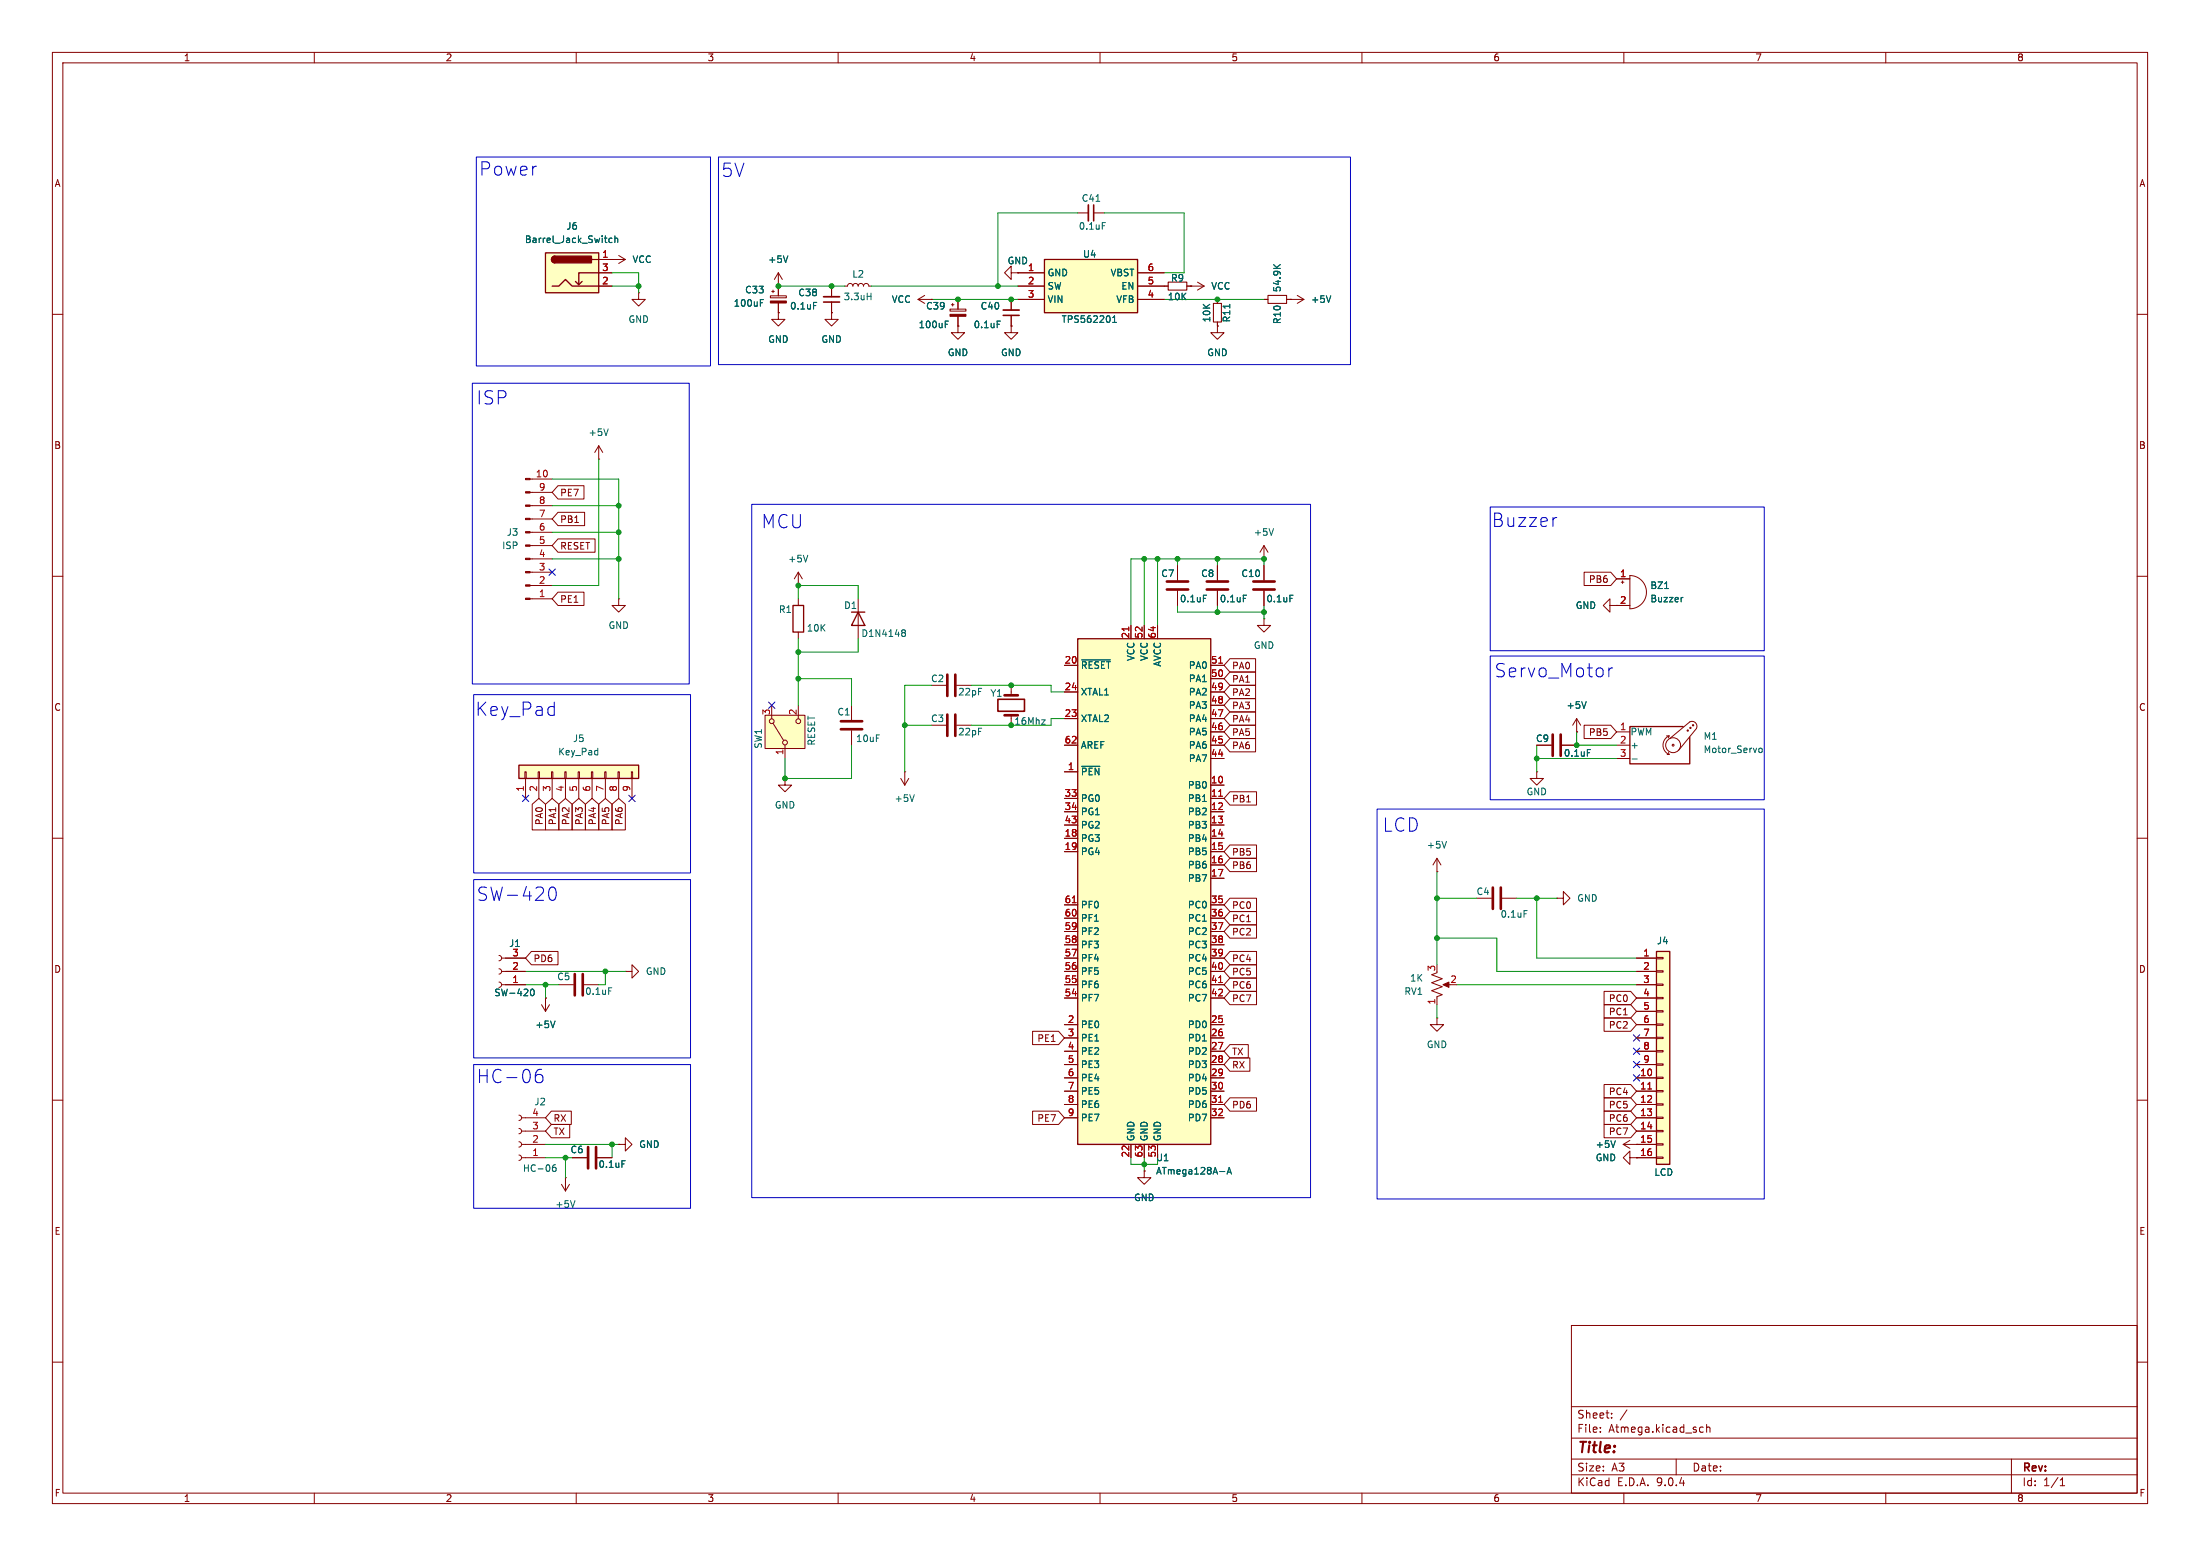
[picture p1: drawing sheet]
<svg xmlns="http://www.w3.org/2000/svg" width="420mm" height="297mm" viewBox="0 0 420 297" stroke-linecap="round" stroke-linejoin="round" font-family="sans-serif">
<g fill="none" stroke="#840000" stroke-width=".19">
<path d="M10 10h400v277h-400zM12 12h396v273h-396zM60 10v2M110 10v2M160 10v2M210 10v2M260 10v2M310 10v2M360 10v2M161.3 54.6h.5l.1-.3 .4-.2 .4 .2 .1 .3 .2-.3 .3-.2 .4 .2 .1 .3 .2-.3 .3-.2 .4 .2 .1 .3 .2-.3 .4-.2 .3 .2 .2 .3h.5M10 60h2M408 60h2"/>
<path d="M101.2 99.1h4.2M101.2 96.5h4.2M101.2 94h4.2M101.2 91.4h4.2M114.3 87.6h.1M114.3 85.1l-.8 1.3M114.3 85.1l.8 1.3M114.3 85.1v2.5M10 110h2M101.2 114.3h4.2M101.2 111.8h4.2M101.2 109.2h4.2"/>
<path d="M101.2 106.7h4.2M101.2 104.1h4.2M101.2 101.6h4.2M118.1 114.3v1.3h1.3l-1.3 1.2-1.3-1.2h1.3M118.1 114.3h.1M152.4 111.8h.1M152.4 109.2l-.8 1.3M152.4 109.2l.8 1.3M152.4 109.2v2.6M152.4 114.3v1.3M224.8 108v2.7M224.8 112.8v2.8"/>
<path d="M232.4 108v2.7M232.4 112.8v2.8M241.3 118.1v1.3h1.3l-1.3 1.3-1.3-1.3h1.3M241.3 118.1h.1M241.3 108v2.7M241.3 112.8v2.8M408 110h2M152.4 120.7v1.2M162.6 134.6v2.8M162.6 139.4v2.8M177.8 138.4h2.8M182.6 138.4h2.8"/>
<path d="M308.6 139.7h2.5M323.8 139.1a.94 .94 0 0 0-.1-1.1 .94 .94 0 0 0-1.1-.2l-3.8 3.2M323.8 139.1l-3.4 4.2M10 160h2M149.9 148.6v1.3h1.2l-1.2 1.2-1.3-1.2h1.3M149.9 148.6h.1M172 148.6l.7 1.3M172.7 147.3h.1M172.7 147.3v2.6M173.5 148.6l-.8 1.3M293.4 147.3v1.3h1.2l-1.2 1.3-1.3-1.3h1.3M293.4 147.3h.1"/>
<path d="M308.6 142.2h2.5M308.6 144.8h2.5M318.1 140.5h.5M318.3 144h.3M318.5 143.6l.1 .4M318.6 140.5a1.94 1.94 0 0 0-1.1 1.7 1.94 1.94 0 0 0 1.1 1.8M318.6 140.5l-.1 .3M408 160h2M95.2 187.5l.4 .1 .2 .4-.2 .3-.4 .2M95.2 184.9l.4 .2 .2 .3-.2 .4-.4 .1M95.2 182.4l.4 .1 .2 .4-.2 .3-.4 .2M95.8 188h4.5"/>
<path d="M95.8 185.4h4.5M95.8 182.9h4.5M103.4 191.8l.7 1.2M104.1 190.5h.1M104.1 190.5v2.5M104.9 191.8l-.8 1.2M106.7 188h2.8M111.5 188h2.8M10 210h2M118.1 218.4h1.3v-1.2l1.2 1.2-1.2 1.3v-1.3M118.1 218.4h.1M408 210h2"/>
<path d="M109.2 221h2.8M114 221h2.8M218.4 223.5v1.3h1.3l-1.3 1.3-1.2-1.3h1.2M218.4 223.5h.1M300 253h108v32h-108zM10 260h2M300 278.5h108M300 274.5h108M300 268.5h108M305.5 273.2v.2M305.5 272.5v.1M307.7 270.5v.2"/>
<path d="M307.7 269.8v.1M310.6 269.1l-1.3 1.9M320 278.5v3M324.7 272.4l.5 .1M325.2 273.3l-.5 .1M325.8 272.5l.2-.1 .4 .1v.9M325.8 271.9v1.5M384 278.5v6.5M408 260h2M60 285v2M110 285v2M160 285v2"/>
<path d="M210 285v2M260 285v2M300 281.5h108M310 285v2M360 285v2M393.3 283.6h.9M393.3 282.5l.4-.4v1.5"/>
<circle cx="322.2" cy="139.4" r=".13"/>
<circle cx="322.7" cy="138.9" r=".13"/>
<circle cx="323.2" cy="138.4" r=".13"/>
<circle cx="319.4" cy="142.2" r="1.42"/>
<circle cx="319.4" cy="142.2" r=".18"/>
</g>
<g fill="none" stroke="#006464" stroke-width=".19">
<path d="M165.6 56.6h.7M166.3 56v1.2M116.1 81.9l-.4 1.2M154.2 106l-.4 1.3M229.7 113.6h.6M237.4 113.6h.6M246.2 113.6h.6M174.5 151.7l-.4 1.3M311.6 144.9h.9M335.8 143.1l.2-.3 .3 .1 .1 .2-.1 .5-.3 .1-.2-.3M101.4 188.9l.2-.1a.68 .68 0 0 1 .4 .6 .68 .68 0 0 1-.4 .7l-.3-.5zM106 194.9l-.5 1.3"/>
<path d="M116.2 188.5h.6M118.7 221.6h.6"/>
</g>
<g fill="none" stroke="#840000" stroke-width=".51">
<path d="M222.8 112.5h4M222.8 111h4M230.4 112.5h4M230.4 111h4M239.3 112.5h4M239.3 111h4M160.5 137.7h4.1M160.5 139.2h4.1M180.8 136.4v4.1M182.4 136.4v4.1M109.7 185.9v4.1M111.3 185.9v4.1"/>
<path d="M112.3 218.9v4.1M113.8 218.9v4.1"/>
</g>
<g fill="#840000" stroke="#840000" stroke-width=".19">
<path d="M100.3 114.2h.9v.2h-.9z"/>
<path d="M100.3 111.6h.9v.3h-.9z"/>
<path d="M100.3 109.1h.9v.2h-.9z"/>
<path d="M100.3 106.6h.9v.2h-.9z"/>
<path d="M100.3 104h.9v.3h-.9z"/>
<path d="M100.3 101.5h.9v.2h-.9z"/>
<path d="M100.3 98.9h.9v.3h-.9z"/>
<path d="M100.3 96.4h.9v.2h-.9z"/>
<path d="M100.3 93.9h.9v.2h-.9z"/>
<path d="M100.3 91.3h.9v.3h-.9z"/>
</g>
<path d="M151.4 115.6h2v5.1h-2zM321.3 138.7h-10.2v7.1h11.5v-5.1" fill="none" stroke="#840000" stroke-width=".25"/>
<path d="M146 136.5h7.7v6.4h-7.7z" fill="#ffffc2"/>
<g fill="none" stroke="#840000" stroke-width=".19">
<path d="M193 57.2v2M227.3 54.6h.1M227.3 54.6h2.6M228.6 53.8l1.3 .8M229.9 54.6l-1.3 .8M182.9 62.2v1.3h1.2l-1.2 1.3-1.3-1.3h1.3M182.9 62.2h.1M193 60.2v2M163.8 114.3v7.6M308.6 110.5h2.5M308.6 115.6h2.5M309.5 111.1h.5"/>
<path d="M309.8 110.9v.5M311.1 109.9a3.2 3.2 0 0 1 3.2 3.1 3.2 3.2 0 0 1-3.2 3.2zM146 136.5h7.7v6.4h-7.7zM147.3 134.6v2.6M147.6 138l2 3.4M152.4 134.6v2.6M301 139.7h.1M301 137.2l-.8 1.2M301 137.2l.8 1.2M301 137.2v2.5M149.9 142.2v2.6M293.4 142.2h2.8"/>
<path d="M298.2 142.2h2.8"/>
<circle cx="147.3" cy="137.7" r=".46"/>
<circle cx="152.4" cy="137.7" r=".46"/>
<circle cx="149.9" cy="141.7" r=".46"/>
</g>
<path d="M162.6 116.8h2.5M163.8 116.8l1.3 2.6h-2.5z" fill="none" stroke="#840000" stroke-width=".25"/>
<path d="M190.4 61.3h.6M317.8 112.3h.7M321.3 114l-.2 .1M172.3 120.7l.1 .1M172.3 120.3l.3-.1 .2 .1 .1 .2-.3 .3M172.4 120.8h.2M172.4 120.8h-.1M172.6 120.8l.3 .2-.1 .4-.2 .1-.3-.1M302.8 133.9l-.4 1.3M303 143.1h.6" fill="none" stroke="#006464" stroke-width=".19"/>
<path d="M296.4 140.2v4.1M297.9 140.2v4.1" fill="none" stroke="#840000" stroke-width=".51"/>
<path d="M191.5 60.2h3.1" fill="none" stroke="#840000" stroke-width=".3"/>
<path d="M191.5 59.2h3.1" fill="none" stroke="#840000" stroke-width=".33"/>
<path d="M104.1 48.3h10.2v7.6h-10.2z" fill="#ffffc2"/>
<path d="M104.1 48.3h10.2v7.6h-10.2zM105.4 54.6h1.3l1.2-1.3 1.3 1.3h5.1M105.9 48.9a.64 .64 0 0 0-.6 .6 .64 .64 0 0 0 .6 .7M111.1 53.7l-.6 .7M113 49.5h1.3M114.3 52.1h-3.8v2.3l-.6-.7" fill="none" stroke="#840000" stroke-width=".25"/>
<g fill="#840000" stroke="#840000" stroke-width=".25">
<path d="M105.5 49.1l.4-.2v1.3a.63 .63 0 0 1-.6-.4 .63 .63 0 0 1 .2-.7z"/>
<path d="M105.9 48.9h7v1.3h-7z"/>
</g>
<g fill="none" stroke="#840000" stroke-width=".19">
<path d="M114.3 49.5h5.1M114.3 52.1h2.5M114.3 54.6h2.5M116.8 49.5h.1M118.1 48.8l1.3 .7M119.4 49.5l-1.3 .8M121.9 55.9v1.3h1.3l-1.3 1.2-1.3-1.2h1.3M121.9 55.9h.1M158.7 54.6v2M158.7 57.7v2M175.3 57.2l1.2 .7M175.3 57.2h2.5"/>
<path d="M176.5 56.4l-1.2 .8M177.8 57.2h.1M181.4 59h3v.4h-3zM181.6 58.2h.5M181.9 57.9v.5M182.9 57.2v1.8M193 52.1v-1.3l-1.2 1.3 1.2 1.2v-1.2h1.3M194.3 52.1h.1M205.7 40.6h2.1M208.8 40.6h2M182.9 60.4v1.8M193 62.2v1.3h1.3l-1.3 1.3-1.2-1.3h1.2"/>
<path d="M193 62.2h.1M307.3 115.6v-1.3l-1.2 1.3 1.2 1.2v-1.2h1.3M297.2 171.5h1.2v-1.3l1.3 1.3-1.3 1.2v-1.2M297.2 171.5h.1M309.9 218.4l1.2 .8M309.9 218.4h2.5M311.1 217.7l-1.2 .7M312.4 218.4h.1M311.1 221v-1.3l-1.2 1.3 1.2 1.2v-1.2h1.3M312.4 221h.1"/>
</g>
<path d="M209.2 38.4h.8M116.8 45.5h-.3l-.3 .2 .2 .5h.4M117.4 45.6l.2-.1h.3v.8M117.4 45v1.3M155.3 57.7h.6M210.4 42.5h.6M180.5 61.9h.4M180.5 61.3h.6M308.4 217.7l-.4 1.3" fill="none" stroke="#006464" stroke-width=".19"/>
<path d="M181.4 60h3v.4h-3z" fill="#840000" stroke="#840000" stroke-width=".19"/>
<path d="M208.8 39.1v3.1M157.2 57.7h3.1" fill="none" stroke="#840000" stroke-width=".3"/>
<path d="M207.8 39.1v3.1M157.2 56.6h3.1" fill="none" stroke="#840000" stroke-width=".33"/>
<path d="M316.2 181.6h2.6v40.6h-2.6z" fill="#ffffc2"/>
<path d="M316.2 181.6h2.6v40.6h-2.6z" fill="none" stroke="#840000" stroke-width=".25"/>
<g fill="none" stroke="#840000" stroke-width=".19">
<path d="M147.1 56.5h3v.3h-3zM147.3 55.6h.5M147.6 55.4v.5M148.6 54.6h.1M148.6 59.7v1.3h1.3l-1.3 1.2-1.3-1.2h1.3M148.6 59.7h.1M148.6 52.1l-.8 1.2M148.6 52.1l.8 1.2M148.6 52.1v4.4M148.6 57.8v1.9M158.7 59.7v1.3h1.3l-1.3 1.2-1.2-1.2h1.2M158.7 59.7h.1"/>
<path d="M222.2 54.6h.8M226.6 54.6h.7M241.3 57.2h.8M245.6 57.2h3.3M246.4 57.2h.1M247.6 56.4l1.3 .8M248.9 57.2l-1.3 .7M241.3 106.7h.1M241.3 104.1l-.8 1.3M241.3 104.1l.8 1.3M241.3 104.1v2.6M274.3 166.4h.1"/>
<path d="M274.3 163.8v2.6M274.3 163.8l-.7 1.3M274.3 163.8l.8 1.3M274.3 185.7l-1 .4 2 .7-2 .8 2 .7-2 .8 2 .8-1 .3v1.6M274.3 194.3v1.3h1.3l-1.3 1.3-1.3-1.3h1.3M274.3 194.3h.1M275.8 188h1.1M312.4 182.9h3.8M312.4 185.4h3.8M312.4 188h3.8M312.4 190.5h3.8M312.4 193h3.8"/>
<path d="M312.4 195.6h3.8M312.4 198.1h3.8M316.2 182.8h1.3v.2h-1.3zM316.2 185.3h1.3v.2h-1.3zM316.2 187.8h1.3v.3h-1.3zM316.2 190.4h1.3v.2h-1.3zM316.2 192.9h1.3v.3h-1.3zM316.2 195.5h1.3v.2h-1.3zM316.2 198h1.3v.2h-1.3zM312.4 200.7h3.8M312.4 203.2h3.8M312.4 205.7h3.8"/>
<path d="M312.4 208.3h3.8M312.4 210.8h3.8M312.4 213.4h3.8M312.4 215.9h3.8M312.4 218.4h3.8M316.2 200.5h1.3v.3h-1.3zM316.2 203.1h1.3v.2h-1.3zM316.2 205.6h1.3v.3h-1.3zM316.2 208.2h1.3v.2h-1.3zM316.2 210.7h1.3v.2h-1.3zM316.2 213.2h1.3v.3h-1.3zM316.2 215.8h1.3v.2h-1.3z"/>
<path d="M316.2 218.3h1.3v.3h-1.3zM312.4 221h3.8M316.2 220.9h1.3v.2h-1.3z"/>
</g>
<path d="M314.6 207.9h.7" fill="none" stroke="#a90000" stroke-width=".19"/>
<path d="M145.2 57.8h.4M145.2 57.2h.6M150.4 48.8l-.4 1.3M243.1 50.5l.8 .7M244.4 50.5l-.7 .6M254.1 56.5l-.5 1.2M243.1 100.9l-.4 1.3M276.1 160.6l-.4 1.3" fill="none" stroke="#006464" stroke-width=".19"/>
<g fill="#840000" stroke="#840000" stroke-width=".19">
<path d="M147.1 57.5h3v.3h-3z"/>
<path d="M275.5 188l1.1-.5v1z"/>
</g>
<path d="M223 53.8h3.6v1.6h-3.6zM242.1 56.4h3.5v1.5h-3.5z" fill="none" stroke="#840000" stroke-width=".2"/>
<path d="M199.4 49.5h17.8v10.2h-17.8z" fill="#ffffc2"/>
<path d="M199.4 49.5h17.8v10.2h-17.8z" fill="none" stroke="#840000" stroke-width=".25"/>
<g fill="none" stroke="#840000" stroke-width=".19">
<path d="M194.3 52.1h5.1M194.3 54.6h5.1M194.3 57.2h5.1M217.2 52.1h5M217.2 54.6h5M217.2 57.2h5M232.4 57.2v.7M232.4 62.2v1.3h1.3l-1.3 1.3-1.3-1.3h1.3M232.4 62.2h.1M232.4 61.5v.7M281.9 171.5h2.8M286.8 171.5h2.8"/>
<path d="M119.4 185.4h1.2v-1.2l1.3 1.2-1.3 1.3v-1.3M119.4 185.4h.1M99.1 217.9l.3 .2 .2 .3-.2 .4-.3 .1M99.1 215.4l.3 .1 .2 .4-.2 .4-.3 .1M99.1 212.9l.3 .1 .2 .4-.2 .3-.3 .2M99.6 218.4h4.5M99.6 215.9h4.5M99.6 213.4h4.5M99.1 220.5l.3 .1 .2 .4-.2 .3-.3 .2M99.6 221h4.5"/>
</g>
<path d="M234.8 58.1v.7M212.4 61.5h.7M212.4 60.6l.4-.3v1.2M290.9 173.8h.7M106.1 222.3l-.4 .1a.86 .86 0 0 0 0 1.2l.4-.1 .1-.5-.3-.2h-.2l-.2 .2" fill="none" stroke="#006464" stroke-width=".19"/>
<path d="M231.6 57.9h1.6v3.6h-1.6z" fill="none" stroke="#840000" stroke-width=".2"/>
<path d="M285 169.4v4.1M286.5 169.4v4.1" fill="none" stroke="#840000" stroke-width=".51"/>
<path d="M205.7 121.9h25.4v96.5h-25.4z" fill="#ffffc2"/>
<path d="M205.7 121.9h25.4v96.5h-25.4z" fill="none" stroke="#840000" stroke-width=".25"/>
<g fill="none" stroke="#840000" stroke-width=".19">
<path d="M215.9 119.4v2.5M218.4 119.4v2.5M221 119.4v2.5M177.8 130.8h2.8M182.6 130.8h2.8M193 130.8v1.9M193 136.5v1.9M203.2 127h2.5M203.2 132.1h2.5M203.2 137.2h2.5M231.1 127h2.6M231.1 132.1h2.6"/>
<path d="M231.1 137.2h2.6M231.1 129.5h2.6M231.1 134.6h2.6M231.1 139.7h2.6M203.2 142.2h2.5M203.2 147.3h2.5M203.2 152.4h2.5M203.2 154.9h2.5M203.2 157.5h2.5M231.1 142.2h2.6M231.1 152.4h2.6M231.1 154.9h2.6"/>
<path d="M231.1 157.5h2.6M231.1 144.8h2.6M231.1 149.9h2.6M203.2 160h2.5M203.2 162.6h2.5M203.2 172.7h2.5M203.2 175.3h2.5M203.2 177.8h2.5M231.1 160h2.6M231.1 162.6h2.6M231.1 172.7h2.6M231.1 175.3h2.6"/>
<path d="M231.1 177.8h2.6M231.1 165.1h2.6M231.1 167.6h2.6M203.2 180.3h2.5M203.2 182.9h2.5M203.2 185.4h2.5M203.2 188h2.5M203.2 190.5h2.5M203.2 195.6h2.5M203.2 198.1h2.5M231.1 180.3h2.6M231.1 182.9h2.6"/>
<path d="M231.1 185.4h2.6M231.1 188h2.6M231.1 190.5h2.6M231.1 195.6h2.6M231.1 198.1h2.6M203.2 200.7h2.5M203.2 203.2h2.5M203.2 205.7h2.5M203.2 208.3h2.5M203.2 210.8h2.5M203.2 213.4h2.5M215.9 218.4v2.6"/>
<path d="M218.4 218.4v2.6M221 218.4v2.6M231.1 200.7h2.6M231.1 203.2h2.6M231.1 205.7h2.6M231.1 208.3h2.6M231.1 210.8h2.6M231.1 213.4h2.6M107.2 226.1l.7 1.2M107.9 224.8h.1M107.9 224.8v2.5M108.7 226.1l-.8 1.2"/>
</g>
<path d="M198.9 137.4h.6l-.6 .8h.6M206.5 126h5.5M206.5 146.3h3.5M109.8 229.2l-.5 1.2M232.8 223.6h1M234.2 224.1l.5-1.3 .4 1.3M234.4 223.7h.6" fill="none" stroke="#006464" stroke-width=".19"/>
<path d="M215.5 119.7v.7M232.7 126.6h.7M232.7 152h.7M204.7 172.3h.7M232.7 187.5h.7M232.7 210.4h.7" fill="none" stroke="#a90000" stroke-width=".19"/>
<path d="M180.8 128.8v4M182.4 128.8v4M191.8 136.5h2.5M191.8 132.7h2.5" fill="none" stroke="#840000" stroke-width=".51"/>
<path d="M190.5 133.5h5.1v2.3h-5.1z" fill="none" stroke="#840000" stroke-width=".3"/>
<path d="M99.1 146.1h22.8v2.5h-22.8z" fill="#ffffc2"/>
<path d="M99.1 146.1h22.8v2.5h-22.8z" fill="none" stroke="#840000" stroke-width=".25"/>
<g fill="none" stroke="#840000" stroke-width=".19">
<path d="M114.3 54.6h2.5M114.3 52.1h2.5M114.3 49.5h2.5M116.8 49.5h.1M148.6 54.6h.1M148.6 59.7h.1M148.6 54.6v1.9M148.6 57.8v1.9M158.7 59.7h.1M158.7 54.6v2M158.7 57.7v2M177.8 57.2h.1"/>
<path d="M182.9 57.2v1.8M193 57.2v2M194.3 52.1h.1M194.3 54.6h5.1M194.3 57.2h5.1M194.3 52.1h5.1M217.2 54.6h5.8M217.2 57.2h5M217.2 52.1h5M226.6 54.6h.7M227.3 54.6h.1M232.4 57.2v.7"/>
<path d="M241.3 57.2h.8M245.6 57.2h.8M246.4 57.2h.1M182.9 62.2h.1M182.9 60.4v1.8M193 62.2h.1M193 60.2v2M232.4 62.2h.1M232.4 61.5v.7M106.5 92.7h5v2.6h-5l-1.1-1.3zM106.5 97.8h5.1v2.5h-5.1l-1.1-1.2zM106.5 113h5v2.6h-5l-1.1-1.3z"/>
<path d="M106.5 102.9h7.1v2.5h-7.1l-1.1-1.3zM215.9 119.4v2.5M218.4 119.4v2.5M221 119.4v2.5M224.8 108v2.7M224.8 112.8v2.8M232.4 108v2.7M232.4 112.8v2.8M241.3 108v2.7M241.3 112.8v2.8M302.4 109.2h5.1l1.1 1.3-1.1 1.3h-5.1zM308.6 110.5h2.5"/>
<path d="M308.6 115.6h2.5M203.2 127h2.5M203.2 132.1h2.5M203.2 137.2h2.5M231.1 127h2.6M231.1 132.1h2.6M231.1 137.2h2.6M231.1 129.5h2.6M231.1 134.6h2.6M231.1 139.7h2.6M234.8 125.7h4.9v2.6h-4.9l-1.1-1.3zM234.8 128.3h4.9v2.5h-4.9l-1.1-1.3z"/>
<path d="M234.8 130.8h4.9v2.6h-4.9l-1.1-1.3zM234.8 133.3h4.9v2.6h-4.9l-1.1-1.3zM234.8 135.9h4.9v2.5h-4.9l-1.1-1.2zM234.8 138.4h4.9v2.6h-4.9l-1.1-1.3zM301 139.7h.1M302.4 138.4h5.1l1.1 1.3-1.1 1.3h-5.1zM100.2 147.3h.3v1.3h-.3zM100.3 148.6v3.8M101.6 153.5l1.3-1.1 1.2 1.1v4.9h-2.5zM102.7 147.3h.3v1.3h-.3zM102.9 148.6v3.8M104.1 153.5l1.3-1.1 1.3 1.1v4.9h-2.6z"/>
<path d="M105.3 147.3h.2v1.3h-.2zM105.4 148.6v3.8M106.7 153.5l1.2-1.1 1.3 1.1v4.9h-2.5zM107.8 147.3h.3v1.3h-.3zM107.9 148.6v3.8M109.2 153.5l1.3-1.1 1.3 1.1v4.9h-2.6zM110.4 147.3h.2v1.3h-.2zM110.5 148.6v3.8M111.8 153.5l1.2-1.1 1.3 1.1v4.9h-2.5zM112.9 147.3h.3v1.3h-.3zM113 148.6v3.8M114.3 153.5l1.3-1.1 1.2 1.1v4.9h-2.5z"/>
<path d="M115.4 147.3h.3v1.3h-.3zM115.6 148.6v3.8M116.8 153.5l1.3-1.1 1.3 1.1v4.9h-2.6zM118 147.3h.2v1.3h-.2zM118.1 148.6v3.8M120.5 147.3h.3v1.3h-.3zM120.6 148.6v3.8M203.2 142.2h2.5M203.2 147.3h2.5M203.2 152.4h2.5M203.2 154.9h2.5M203.2 157.5h2.5"/>
<path d="M231.1 142.2h2.6M231.1 152.4h2.6M231.1 154.9h2.6M231.1 157.5h2.6M231.1 144.8h2.6M231.1 149.9h2.6M234.8 141h4.9v2.5h-4.9l-1.1-1.3zM234.8 151.1h5.1v2.6h-5.1l-1.1-1.3zM293.4 142.2h2.8M298.2 142.2h2.8M203.2 160h2.5M203.2 162.6h2.5"/>
<path d="M203.2 172.7h2.5M203.2 175.3h2.5M203.2 177.8h2.5M231.1 160h2.6M231.1 162.6h2.6M231.1 172.7h2.6M231.1 175.3h2.6M231.1 177.8h2.6M231.1 165.1h2.6M231.1 167.6h2.6M234.8 161.3h5.1v2.5h-5.1l-1.1-1.2zM234.8 163.8h5.1v2.6h-5.1l-1.1-1.3z"/>
<path d="M234.8 174h5.1v2.5h-5.1l-1.1-1.2zM234.8 171.4h5.1v2.6h-5.1l-1.1-1.3zM234.8 176.5h5.1v2.6h-5.1l-1.1-1.3zM96.5 188h3.8M96.5 185.4h3.8M96.5 182.9h3.8M101.4 181.6h5.1v2.6h-5.1l-1.1-1.3zM104.1 190.5h.1M197.1 196.8h5l1.1 1.3-1.1 1.3h-5zM203.2 188h2.5M203.2 185.4h2.5M203.2 182.9h2.5"/>
<path d="M203.2 180.3h2.5M203.2 190.5h2.5M203.2 195.6h2.5M203.2 198.1h2.5M231.1 188h2.6M231.1 185.4h2.6M231.1 182.9h2.6M231.1 180.3h2.6M231.1 190.5h2.6M231.1 195.6h2.6M231.1 198.1h2.6M234.8 186.7h5.1v2.5h-5.1l-1.1-1.2z"/>
<path d="M234.8 184.1h5.1v2.6h-5.1l-1.1-1.3zM234.8 181.6h5.1v2.6h-5.1l-1.1-1.3zM234.8 199.4h3.5v2.5h-3.5l-1.1-1.2zM234.8 189.2h5.1v2.6h-5.1l-1.1-1.3zM306.2 189.2h5.1l1.1 1.3-1.1 1.3h-5.1zM306.2 191.8h5.1l1.1 1.2-1.1 1.3h-5.1zM306.2 194.3h5.1l1.1 1.3-1.1 1.3h-5.1zM312.4 188h3.8M312.4 185.4h3.8M312.4 182.9h3.8M312.4 190.5h3.8M312.4 195.6h3.8"/>
<path d="M312.4 198.1h3.8M312.4 193h3.8M105.3 212.1h3.8v2.5h-3.8l-1.2-1.2zM105.3 214.6h3.5v2.6h-3.5l-1.2-1.3zM118.1 218.4h.1M197.1 212.1h5l1.1 1.3-1.1 1.2h-5zM203.2 200.7h2.5M203.2 203.2h2.5M203.2 205.7h2.5M203.2 208.3h2.5M203.2 210.8h2.5M203.2 213.4h2.5"/>
<path d="M215.9 218.4v2.6M218.4 218.4v2.6M221 218.4v2.6M231.1 200.7h2.6M231.1 203.2h2.6M231.1 205.7h2.6M231.1 208.3h2.6M231.1 210.8h2.6M231.1 213.4h2.6M234.8 201.9h3.8v2.6h-3.8l-1.1-1.3zM234.8 209.5h5.1v2.6h-5.1l-1.1-1.3zM306.2 207h5.1l1.1 1.3-1.1 1.3h-5.1z"/>
<path d="M306.2 214.6h5.1l1.1 1.3-1.1 1.3h-5.1zM306.2 209.5h5.1l1.1 1.3-1.1 1.3h-5.1zM306.2 212.1h5.1l1.1 1.3-1.1 1.2h-5.1zM312.4 218.4h.1M312.4 200.7h3.8M312.4 203.2h3.8M312.4 205.7h3.8M312.4 208.3h3.8M312.4 210.8h3.8M312.4 213.4h3.8M312.4 215.9h3.8M312.4 218.4h3.8"/>
<path d="M109.2 221h2.8M114 221h2.8M218.4 223.5h.1M312.4 221h.1M312.4 221h3.8"/>
</g>
<g fill="none" stroke="#009600" stroke-width=".19">
<path d="M116.8 52.1h5.1v3.8M116.8 54.6h5.1M148.6 54.6h12.7M166.4 54.6h27.9M177.8 57.2h16.5M205.7 40.6h-15.2v14M210.8 40.6h15.3v11.5h-3.9M222.2 57.2h19.1M105.4 91.4h12.7v22.9M105.4 96.5h12.7M114.3 87.6v24.2h-8.9M105.4 106.7h12.7"/>
<path d="M105.4 101.6h12.7M152.4 114.3v-2.5h11.4v2.5M218.4 106.7v12.7M221 106.7v12.7M224.8 115.6v1.2h16.5M224.8 106.7v1.3M232.4 106.7v1.3M232.4 115.6v1.2M241.3 108v-1.3h-25.4v12.7M241.3 115.6v2.5M152.4 121.9v12.7M152.4 129.5h10.2v5.1"/>
<path d="M163.8 121.9v2.6h-11.4M172.7 138.4h5.1M177.8 130.8h-5.1v16.5M185.4 130.8h15.3v1.3h2.5M203.2 137.2h-2.5v1.2h-15.3M301 139.7v2.5h7.6M162.6 142.2v6.4h-12.7v-3.8M293.4 142.2v5.1M293.4 144.8h15.2M274.3 179.1h11.4v6.3h26.7M274.3 166.4v17.8M274.3 171.5h7.6"/>
<path d="M289.6 171.5h7.6M293.4 171.5v11.4h19M100.3 185.4h19.1M100.3 188h6.4M104.1 188v2.5M115.6 185.4v2.6h-1.3M274.3 191.8v2.5M278.1 188h34.3M104.1 218.4h14M116.8 218.4v2.6M104.1 221h5.1M107.9 221v3.8"/>
<path d="M215.9 221v1.2h5.1M218.4 221v2.5"/>
</g>
<g fill="none" stroke="#000084" stroke-width=".19">
<path d="M104.8 108.6l1.2 1.2M106 108.6l-1.2 1.2M146.7 134l1.2 1.2M147.9 134l-1.2 1.2M99.7 151.8l1.2 1.2M100.9 151.8l-1.2 1.2M120 151.8l1.3 1.2M121.3 151.8l-1.3 1.2M311.8 197.5l1.2 1.2M313 197.5l-1.2 1.2M311.8 202.6l1.2 1.2M311.8 205.1l1.2 1.2"/>
<path d="M311.8 200.1l1.2 1.2M313 202.6l-1.2 1.2M313 205.1l-1.2 1.2M313 200.1l-1.2 1.2"/>
</g>
<g fill="none" stroke="#0000c2" stroke-width=".19">
<path d="M90.9 30h44.7v39.9h-44.7zM137.2 30h120.6v39.6h-120.6zM90.2 73.2h41.4v57.4h-41.4zM143.5 96.3h106.7v132.3h-106.7zM284.5 96.8h52.3v27.4h-52.3zM297 98.8h.2M90.4 132.6h41.4v34h-41.4zM284.5 125.2h52.3v27.5h-52.3zM307.1 127.5v1.7M307.9 127.5a.65 .65 0 0 0-.8 .5M262.9 154.4h73.9v74.5h-73.9zM90.4 167.9h41.4v34h-41.4z"/>
<path d="M104.7 170.3a.93 .93 0 0 1 .6-1 .65 .65 0 0 1 .8 .5 1.49 1.49 0 0 1-.5 2.1 .65 .65 0 0 1-.7-.5l-.2-.5M90.4 203.2h41.4v27.4h-41.4zM102.2 205.6l.5-.5h.5l.4 .5v.6l-.4 .5-.8-.2-.2-.3M103.4 204.1a1.01 1.01 0 0 0-1.2 1.1"/>
</g>
<g fill="none" stroke="#006464" stroke-width=".19">
<path d="M116.8 45.5h-.3l-.3 .2 .2 .5h.4M117.4 45.6l.2-.1h.3v.8M117.4 45v1.3M145.2 57.8h.4M145.2 57.2h.6M150.4 48.8l-.4 1.3M155.3 57.7h.6M234.8 58.1v.7M243.1 50.5l.8 .7M244.4 50.5l-.7 .6M254.1 56.5l-.5 1.2M180.5 61.3h.6"/>
<path d="M180.5 61.9h.4M190.4 61.3h.6M212.4 61.5h.7M212.4 60.6l.4-.3v1.2M229.7 113.6h.6M237.4 113.6h.6M246.2 113.6h.6M317.8 112.3h.7M321.3 114l-.2 .1M206.5 126h5.5M302.8 133.9l-.4 1.3M206.5 146.3h3.5"/>
<path d="M303 143.1h.6M101.4 188.9l.2-.1a.68 .68 0 0 1 .4 .6 .68 .68 0 0 1-.4 .7l-.3-.5zM106 194.9l-.5 1.3M308.4 217.7l-.4 1.3M118.7 221.6h.6M232.8 223.6h1M234.2 224.1l.5-1.3 .4 1.3M234.4 223.7h.6"/>
</g>
<path d="M215.5 119.7v.7M232.7 126.6h.7M232.7 152h.7M204.7 172.3h.7M232.7 187.5h.7M232.7 210.4h.7M314.6 207.9h.7" fill="none" stroke="#a90000" stroke-width=".19"/>
<g fill="#009600" stroke="#009600" stroke-width=".19">
<circle cx="172.7" cy="138.4" r=".46"/>
<circle cx="152.4" cy="111.8" r=".46"/>
<circle cx="152.4" cy="124.5" r=".46"/>
<circle cx="149.9" cy="148.6" r=".46"/>
<circle cx="152.4" cy="129.5" r=".46"/>
<circle cx="148.6" cy="54.6" r=".46"/>
<circle cx="158.7" cy="54.6" r=".46"/>
<circle cx="232.4" cy="57.2" r=".46"/>
<circle cx="193" cy="57.2" r=".46"/>
<circle cx="182.9" cy="57.2" r=".46"/>
<circle cx="190.5" cy="54.6" r=".46"/>
<circle cx="118.1" cy="106.7" r=".46"/>
<circle cx="118.1" cy="101.6" r=".46"/>
<circle cx="121.9" cy="54.6" r=".46"/>
<circle cx="118.1" cy="96.5" r=".46"/>
<circle cx="107.9" cy="221" r=".46"/>
<circle cx="116.8" cy="218.4" r=".46"/>
<circle cx="104.1" cy="188" r=".46"/>
<circle cx="115.6" cy="185.4" r=".46"/>
<circle cx="241.3" cy="116.8" r=".46"/>
<circle cx="232.4" cy="116.8" r=".46"/>
<circle cx="218.4" cy="106.7" r=".46"/>
<circle cx="193" cy="130.8" r=".46"/>
<circle cx="241.3" cy="106.7" r=".46"/>
<circle cx="224.8" cy="106.7" r=".46"/>
<circle cx="221" cy="106.7" r=".46"/>
<circle cx="232.4" cy="106.7" r=".46"/>
<circle cx="193" cy="138.4" r=".46"/>
<circle cx="218.4" cy="222.2" r=".46"/>
<circle cx="274.3" cy="179.1" r=".46"/>
<circle cx="293.4" cy="171.5" r=".46"/>
<circle cx="274.3" cy="171.5" r=".46"/>
<circle cx="293.4" cy="144.8" r=".46"/>
<circle cx="301" cy="142.2" r=".46"/>
</g>
<g font-size="3.5" fill="#0000c2">
<text x="91.4" y="33.8">Power</text>
<text x="137.7" y="34">5V</text>
<text x="90.9" y="77.4">ISP</text>
<text x="145.3" y="101.1">MCU</text>
<text x="284.8" y="100.8">Buzzer</text>
<text x="285.3" y="129.5">Servo_Motor</text>
<text x="90.7" y="136.9">Key_Pad</text>
<text x="263.9" y="159">LCD</text>
<text x="91" y="172.2">SW-420</text>
<text x="91" y="207">HC-06</text>
</g>
<text font-size="2.8" fill="#840000" x="301" y="277.9">Title:</text>
<g font-size="2.1" fill="#840000">
<text x="301" y="273.7">File:</text>
<text x="301" y="271">Sheet:</text>
<text x="307.1" y="273.7">Atmega.kicad_sch</text>
<text x="301" y="281.1">Size:</text>
<text x="307.6" y="281.1">A3</text>
<text x="323" y="281.1">Date:</text>
<text x="386" y="281.3">Rev:</text>
<text x="301" y="283.9">KiCad</text>
<text x="308.7" y="283.9">E.D.A.</text>
<text x="316.3" y="283.9">9.0.4</text>
<text x="386" y="283.9">Id:</text>
<text x="390.1" y="283.9">1/1</text>
</g>
<g font-size="1.8" fill="#840000">
<text x="35" y="11.9">1</text>
<text x="85" y="11.9">2</text>
<text x="135" y="11.9">3</text>
<text x="185" y="11.9">4</text>
<text x="235" y="11.9">5</text>
<text x="285" y="11.9">6</text>
<text x="335" y="11.9">7</text>
<text x="385" y="11.9">8</text>
<text x="10.3" y="35.9">A</text>
<text x="408.3" y="35.9">A</text>
<text x="10.3" y="85.9">B</text>
<text x="408.2" y="85.9">B</text>
<text x="106.8" y="94.9">PE7</text>
<text x="106.8" y="100">PB1</text>
<text x="106.8" y="105.1">RESET</text>
<text x="303.2" y="111.4">PB6</text>
<text x="106.8" y="115.3">PE1</text>
<text x="235.1" y="128">PA0</text>
<text x="235.1" y="130.5">PA1</text>
<text x="10.3" y="135.9">C</text>
<text x="235.1" y="133">PA2</text>
<text x="235.1" y="135.6">PA3</text>
<text x="408.2" y="135.9">C</text>
<text x="235.1" y="143.2">PA6</text>
<text x="235.1" y="138.1">PA4</text>
<text x="235.1" y="140.7">PA5</text>
<text x="303.2" y="140.7">PB5</text>
<text x="235.1" y="153.4">PB1</text>
<text x="103.8" y="157.6" transform="rotate(-90 103.8 157.6)">PA0</text>
<text x="106.4" y="157.6" transform="rotate(-90 106.4 157.6)">PA1</text>
<text x="108.9" y="157.6" transform="rotate(-90 108.9 157.6)">PA2</text>
<text x="111.4" y="157.6" transform="rotate(-90 111.4 157.6)">PA3</text>
<text x="114" y="157.6" transform="rotate(-90 114 157.6)">PA4</text>
<text x="116.5" y="157.6" transform="rotate(-90 116.5 157.6)">PA5</text>
<text x="119.1" y="157.6" transform="rotate(-90 119.1 157.6)">PA6</text>
<text x="235.1" y="163.5">PB5</text>
<text x="235.1" y="166.1">PB6</text>
<text x="235.1" y="173.7">PC0</text>
<text x="235.1" y="176.2">PC1</text>
<text x="235.1" y="178.8">PC2</text>
<text x="10.3" y="185.9">D</text>
<text x="101.8" y="183.8">PD6</text>
<text x="235.1" y="183.8">PC4</text>
<text x="408.2" y="185.9">D</text>
<text x="235.1" y="188.9">PC6</text>
<text x="235.1" y="186.4">PC5</text>
<text x="235.1" y="191.5">PC7</text>
<text x="307" y="191.5">PC0</text>
<text x="307" y="194">PC1</text>
<text x="307" y="196.5">PC2</text>
<text x="197.9" y="199.1">PE1</text>
<text x="235.1" y="201.6">TX</text>
<text x="235.1" y="204.2">RX</text>
<text x="307" y="209.2">PC4</text>
<text x="105.6" y="214.3">RX</text>
<text x="197.9" y="214.3">PE7</text>
<text x="235.1" y="211.8">PD6</text>
<text x="307" y="211.8">PC5</text>
<text x="307" y="214.3">PC6</text>
<text x="105.6" y="216.9">TX</text>
<text x="307" y="216.9">PC7</text>
<text x="10.3" y="235.9">E</text>
<text x="408.3" y="235.9">E</text>
<text x="10.3" y="285.9">F</text>
<text x="35" y="286.9">1</text>
<text x="85" y="286.9">2</text>
<text x="135" y="286.9">3</text>
<text x="185" y="286.9">4</text>
<text x="235" y="286.9">5</text>
<text x="285" y="286.9">6</text>
<text x="335" y="286.9">7</text>
<text x="385" y="286.9">8</text>
<text x="408.3" y="285.9">F</text>
</g>
<g font-size="1.8" fill="#006464">
<text x="206.4" y="38.7">C41</text>
<text x="100.1" y="46.6">Barrel_Jack_Switch</text>
<text x="108" y="44">J6</text>
<text x="205.9" y="44">0.1uF</text>
<text x="120.7" y="50.4">VCC</text>
<text x="146.6" y="50.4">+5V</text>
<text x="162.6" y="53.2">L2</text>
<text x="192.3" y="50.6">GND</text>
<text x="199.9" y="52.9">GND</text>
<text x="206.7" y="49.4">U4</text>
<text x="211.9" y="52.9">VBST</text>
<text x="223.4" y="53.9">R9</text>
<text x="140" y="58.7">100uF</text>
<text x="142.1" y="56.2">C33</text>
<text x="150.7" y="59.3">0.1uF</text>
<text x="152.3" y="56.7">C38</text>
<text x="161" y="57.5">3.3uH</text>
<text x="170.1" y="58">VCC</text>
<text x="176.7" y="59.3">C39</text>
<text x="187.1" y="59.3">C40</text>
<text x="199.9" y="55.5">SW</text>
<text x="199.9" y="58">VIN</text>
<text x="213" y="58">VFB</text>
<text x="214" y="55.5">EN</text>
<text x="222.8" y="57.5">10K</text>
<text x="231.1" y="55.5">VCC</text>
<text x="244.7" y="55.9" transform="rotate(-90 244.7 55.9)">54.9K</text>
<text x="250.2" y="58">+5V</text>
<text x="119.9" y="61.8">GND</text>
<text x="146.6" y="65.6">GND</text>
<text x="156.7" y="65.6">GND</text>
<text x="175.3" y="62.8">100uF</text>
<text x="185.8" y="62.8">0.1uF</text>
<text x="202.6" y="61.8">TPS562201</text>
<text x="231.2" y="61.6" transform="rotate(-90 231.2 61.6)">10K</text>
<text x="235.1" y="61.6" transform="rotate(-90 235.1 61.6)">R11</text>
<text x="244.7" y="62" transform="rotate(-90 244.7 62)">R10</text>
<text x="180.8" y="68.2">GND</text>
<text x="191" y="68.2">GND</text>
<text x="230.4" y="68.2">GND</text>
<text x="112.3" y="83.4">+5V</text>
<text x="95.8" y="105">ISP</text>
<text x="96.7" y="102.5">J3</text>
<text x="150.4" y="107.5">+5V</text>
<text x="239.3" y="102.5">+5V</text>
<text x="221.6" y="110.3">C7</text>
<text x="229.2" y="110.3">C8</text>
<text x="236.9" y="110.3">C10</text>
<text x="315" y="112.6">BZ1</text>
<text x="148.6" y="117.2">R1</text>
<text x="161" y="116.4">D1</text>
<text x="225.2" y="115.2">0.1uF</text>
<text x="232.8" y="115.2">0.1uF</text>
<text x="241.7" y="115.2">0.1uF</text>
<text x="300.7" y="116.4">GND</text>
<text x="315" y="115.2">Buzzer</text>
<text x="116.1" y="120.2">GND</text>
<text x="153.9" y="120.8">10K</text>
<text x="164.3" y="121.8">D1N4148</text>
<text x="239.3" y="124.1">GND</text>
<text x="177.6" y="130.4">C2</text>
<text x="206.2" y="127.9">~{RESET}</text>
<text x="216.8" y="126.3" transform="rotate(-90 216.8 126.3)">VCC</text>
<text x="219.3" y="126.3" transform="rotate(-90 219.3 126.3)">VCC</text>
<text x="221.8" y="127.3" transform="rotate(-90 221.8 127.3)">AVCC</text>
<text x="226.9" y="127.9">PA0</text>
<text x="226.9" y="130.4">PA1</text>
<text x="159.8" y="136.8">C1</text>
<text x="182.8" y="132.9">22pF</text>
<text x="189" y="133.2">Y1</text>
<text x="206.2" y="132.9">XTAL1</text>
<text x="226.9" y="132.9">PA2</text>
<text x="226.9" y="135.5">PA3</text>
<text x="299" y="135.5">+5V</text>
<text x="109.3" y="141.8">J5</text>
<text x="145.6" y="143" transform="rotate(-90 145.6 143)">SW1</text>
<text x="155.8" y="142.4" transform="rotate(-90 155.8 142.4)">RESET</text>
<text x="163.3" y="141.8">10uF</text>
<text x="177.6" y="138">C3</text>
<text x="182.8" y="140.6">22pF</text>
<text x="193.6" y="138.5">16Mhz</text>
<text x="206.2" y="138">XTAL2</text>
<text x="206.2" y="143.1">AREF</text>
<text x="226.9" y="138">PA4</text>
<text x="226.9" y="140.6">PA5</text>
<text x="226.9" y="143.1">PA6</text>
<text x="293.1" y="141.8">C9</text>
<text x="311.2" y="140.6">PWM</text>
<text x="311.2" y="143.1">+</text>
<text x="325.1" y="141.4">M1</text>
<text x="325.1" y="143.9">Motor_Servo</text>
<text x="106.5" y="144.4">Key_Pad</text>
<text x="206.2" y="148.2">~{PEN}</text>
<text x="226.9" y="145.6">PA7</text>
<text x="298.5" y="144.6">0.1uF</text>
<text x="147.8" y="154.5">GND</text>
<text x="170.7" y="153.3">+5V</text>
<text x="206.2" y="153.3">PG0</text>
<text x="206.2" y="155.8">PG1</text>
<text x="226.7" y="150.7">PB0</text>
<text x="226.7" y="153.3">PB1</text>
<text x="226.7" y="155.8">PB2</text>
<text x="291.3" y="152">GND</text>
<text x="206.2" y="158.3">PG2</text>
<text x="206.2" y="160.9">PG3</text>
<text x="226.7" y="158.3">PB3</text>
<text x="226.7" y="160.9">PB4</text>
<text x="206.2" y="163.4">PG4</text>
<text x="226.7" y="163.4">PB5</text>
<text x="226.7" y="166">PB6</text>
<text x="272.3" y="162.2">+5V</text>
<text x="206.2" y="173.6">PF0</text>
<text x="226.7" y="168.5">PB7</text>
<text x="226.7" y="173.6">PC0</text>
<text x="281.8" y="171">C4</text>
<text x="301" y="172.3">GND</text>
<text x="206.2" y="176.1">PF1</text>
<text x="206.2" y="178.7">PF2</text>
<text x="226.7" y="176.1">PC1</text>
<text x="226.7" y="178.7">PC2</text>
<text x="286.4" y="175.4">0.1uF</text>
<text x="97.1" y="180.9">J1</text>
<text x="206.2" y="181.2">PF3</text>
<text x="206.2" y="183.7">PF4</text>
<text x="226.7" y="181.2">PC3</text>
<text x="226.7" y="183.7">PC4</text>
<text x="316.2" y="180.4">J4</text>
<text x="94.3" y="190.3">SW-420</text>
<text x="106.3" y="187.3">C5</text>
<text x="111.6" y="190.1">0.1uF</text>
<text x="123.2" y="186.3">GND</text>
<text x="206.2" y="186.3">PF5</text>
<text x="206.2" y="188.8">PF6</text>
<text x="206.2" y="191.4">PF7</text>
<text x="226.7" y="186.3">PC5</text>
<text x="226.7" y="188.8">PC6</text>
<text x="226.7" y="191.4">PC7</text>
<text x="268" y="190.1">RV1</text>
<text x="269.1" y="187.6">1K</text>
<text x="102.1" y="196.4">+5V</text>
<text x="206.2" y="196.4">PE0</text>
<text x="226.7" y="196.4">PD0</text>
<text x="206.2" y="199">PE1</text>
<text x="206.2" y="201.5">PE2</text>
<text x="226.7" y="199">PD1</text>
<text x="226.7" y="201.5">PD2</text>
<text x="272.3" y="200.3">GND</text>
<text x="206.2" y="204.1">PE3</text>
<text x="206.2" y="206.6">PE4</text>
<text x="206.2" y="209.1">PE5</text>
<text x="226.7" y="204.1">PD3</text>
<text x="226.7" y="206.6">PD4</text>
<text x="226.7" y="209.1">PD5</text>
<text x="101.9" y="211.2">J2</text>
<text x="206.2" y="211.7">PE6</text>
<text x="206.2" y="214.2">PE7</text>
<text x="226.7" y="211.7">PD6</text>
<text x="226.7" y="214.2">PD7</text>
<text x="108.8" y="220.3">C6</text>
<text x="121.9" y="219.3">GND</text>
<text x="216.8" y="217.9" transform="rotate(-90 216.8 217.9)">GND</text>
<text x="219.3" y="217.9" transform="rotate(-90 219.3 217.9)">GND</text>
<text x="221.8" y="217.9" transform="rotate(-90 221.8 217.9)">GND</text>
<text x="304.5" y="219.3">+5V</text>
<text x="304.5" y="221.8">GND</text>
<text x="99.7" y="223.9">HC-06</text>
<text x="114.2" y="223.1">0.1uF</text>
<text x="220.6" y="224.4">ATmega128A-A</text>
<text x="315.7" y="224.6">LCD</text>
<text x="105.9" y="230.7">+5V</text>
<text x="216.4" y="229.5">GND</text>
</g>
<g font-size="1.8" fill="#a90000">
<text x="114.9" y="49.3">1</text>
<text x="114.9" y="51.8">3</text>
<text x="196.1" y="51.8">1</text>
<text x="219" y="51.8">6</text>
<text x="114.9" y="54.4">2</text>
<text x="196.1" y="54.4">2</text>
<text x="196.1" y="56.9">3</text>
<text x="219" y="54.4">5</text>
<text x="219" y="56.9">4</text>
<text x="102.2" y="91.2">10</text>
<text x="102.8" y="93.7">9</text>
<text x="102.8" y="101.3">6</text>
<text x="102.8" y="98.8">7</text>
<text x="102.8" y="96.3">8</text>
<text x="102.8" y="106.4">4</text>
<text x="102.8" y="103.9">5</text>
<text x="102.8" y="111.5">2</text>
<text x="102.8" y="109">3</text>
<text x="309.2" y="110.2">1</text>
<text x="102.8" y="114">1</text>
<text x="309.2" y="115.3">2</text>
<text x="215.6" y="122" transform="rotate(-90 215.6 122)">21</text>
<text x="218.2" y="122" transform="rotate(-90 218.2 122)">52</text>
<text x="220.7" y="122" transform="rotate(-90 220.7 122)">64</text>
<text x="203.2" y="126.7">20</text>
<text x="203.2" y="131.8">24</text>
<text x="231.1" y="126.7">51</text>
<text x="231.1" y="129.3">50</text>
<text x="231.1" y="131.8">49</text>
<text x="147.1" y="136.6" transform="rotate(-90 147.1 136.6)">3</text>
<text x="152.1" y="136.6" transform="rotate(-90 152.1 136.6)">2</text>
<text x="203.2" y="136.9">23</text>
<text x="231.1" y="134.4">48</text>
<text x="231.1" y="136.9">47</text>
<text x="203.2" y="142">62</text>
<text x="231.1" y="139.4">46</text>
<text x="231.1" y="142">45</text>
<text x="309.2" y="139.4">1</text>
<text x="309.2" y="142">2</text>
<text x="149.6" y="144.2" transform="rotate(-90 149.6 144.2)">1</text>
<text x="203.8" y="147.1">1</text>
<text x="231.1" y="144.5">44</text>
<text x="231.1" y="149.6">10</text>
<text x="309.2" y="144.5">3</text>
<text x="100.1" y="151.2" transform="rotate(-90 100.1 151.2)">1</text>
<text x="102.6" y="151.2" transform="rotate(-90 102.6 151.2)">2</text>
<text x="105.2" y="151.2" transform="rotate(-90 105.2 151.2)">3</text>
<text x="107.7" y="151.2" transform="rotate(-90 107.7 151.2)">4</text>
<text x="110.2" y="151.2" transform="rotate(-90 110.2 151.2)">5</text>
<text x="112.8" y="151.2" transform="rotate(-90 112.8 151.2)">6</text>
<text x="115.3" y="151.2" transform="rotate(-90 115.3 151.2)">7</text>
<text x="117.9" y="151.2" transform="rotate(-90 117.9 151.2)">8</text>
<text x="120.4" y="151.2" transform="rotate(-90 120.4 151.2)">9</text>
<text x="203.2" y="152.1">33</text>
<text x="203.2" y="154.7">34</text>
<text x="231.1" y="152.1">11</text>
<text x="231.1" y="154.7">12</text>
<text x="203.2" y="157.2">43</text>
<text x="203.2" y="159.8">18</text>
<text x="231.1" y="157.2">13</text>
<text x="231.1" y="159.8">14</text>
<text x="203.2" y="162.3">19</text>
<text x="231.1" y="162.3">15</text>
<text x="231.1" y="164.8">16</text>
<text x="231.1" y="167.4">17</text>
<text x="203.2" y="172.5">61</text>
<text x="231.1" y="172.5">35</text>
<text x="203.2" y="175">60</text>
<text x="203.2" y="177.5">59</text>
<text x="231.1" y="175">36</text>
<text x="231.1" y="177.5">37</text>
<text x="97.7" y="185.2">2</text>
<text x="97.7" y="182.6">3</text>
<text x="203.2" y="180.1">58</text>
<text x="203.2" y="182.6">57</text>
<text x="203.2" y="185.2">56</text>
<text x="231.1" y="180.1">38</text>
<text x="231.1" y="182.6">39</text>
<text x="231.1" y="185.2">40</text>
<text x="274.1" y="185.5" transform="rotate(-90 274.1 185.5)">3</text>
<text x="313.6" y="182.6">1</text>
<text x="313.6" y="185.2">2</text>
<text x="97.7" y="187.7">1</text>
<text x="203.2" y="187.7">55</text>
<text x="203.2" y="190.2">54</text>
<text x="231.1" y="187.7">41</text>
<text x="231.1" y="190.2">42</text>
<text x="274.1" y="191.8" transform="rotate(-90 274.1 191.8)">1</text>
<text x="276.8" y="187.7">2</text>
<text x="313.6" y="187.7">3</text>
<text x="313.6" y="190.2">4</text>
<text x="203.8" y="195.3">2</text>
<text x="203.8" y="197.9">3</text>
<text x="231.1" y="195.3">25</text>
<text x="231.1" y="197.9">26</text>
<text x="313.6" y="192.8">5</text>
<text x="313.6" y="195.3">6</text>
<text x="313.6" y="197.9">7</text>
<text x="203.8" y="200.4">4</text>
<text x="203.8" y="202.9">5</text>
<text x="231.1" y="200.4">27</text>
<text x="231.1" y="202.9">28</text>
<text x="313.6" y="200.4">8</text>
<text x="313.6" y="202.9">9</text>
<text x="203.8" y="205.5">6</text>
<text x="203.8" y="208">7</text>
<text x="231.1" y="205.5">29</text>
<text x="231.1" y="208">30</text>
<text x="313" y="205.5">10</text>
<text x="313" y="208">11</text>
<text x="101.5" y="215.6">3</text>
<text x="101.5" y="213.1">4</text>
<text x="203.8" y="210.6">8</text>
<text x="203.8" y="213.1">9</text>
<text x="231.1" y="210.6">31</text>
<text x="231.1" y="213.1">32</text>
<text x="313" y="210.6">12</text>
<text x="313" y="213.1">13</text>
<text x="313" y="215.6">14</text>
<text x="101.5" y="220.7">1</text>
<text x="101.5" y="218.2">2</text>
<text x="215.6" y="221" transform="rotate(-90 215.6 221)">22</text>
<text x="218.2" y="221" transform="rotate(-90 218.2 221)">63</text>
<text x="220.6" y="221.8">U1</text>
<text x="220.7" y="221" transform="rotate(-90 220.7 221)">53</text>
<text x="313" y="218.2">15</text>
<text x="313" y="220.7">16</text>
</g>
</svg>
